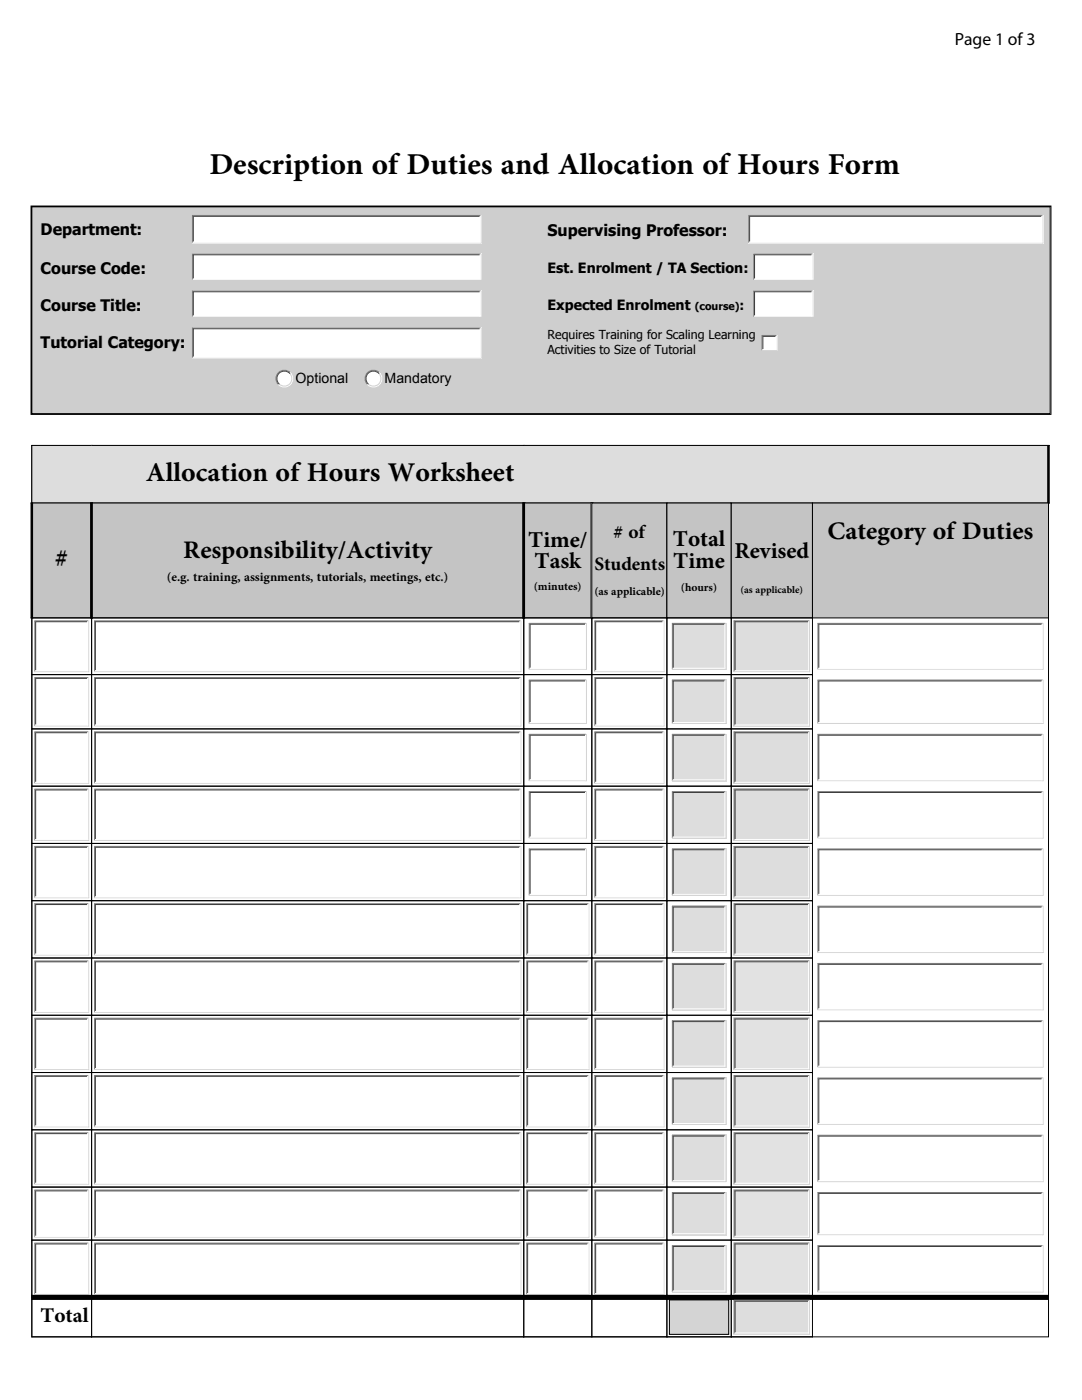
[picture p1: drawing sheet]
<svg xmlns="http://www.w3.org/2000/svg" width="216mm" height="279mm" viewBox="0 0 216 279" stroke-linecap="round" stroke-linejoin="round" font-family="sans-serif">
<path d="M6.3 41.3h203.2v41.2h-203.2z" fill="none" stroke="#000" stroke-width=".51"/>
<path d="M6.3 41.3h203.2v41.2h-203.2z" fill="#cecece"/>
<path d="M6.3 41.3h203.2v41.2h-203.2z" fill="none" stroke="#000" stroke-width=".2"/>
<path d="M38.3 42.9h57.8v5.7h-57.8z" fill="#fff"/>
<path d="M38.3 43h57.6M38.4 43v5.5" fill="none" stroke="#808080" stroke-width=".2"/>
<path d="M38.5 43.2h57.2M38.6 43.2v5" fill="none" stroke="#404040" stroke-width=".2"/>
<path d="M38.3 48.5h57.8M96 42.9v5.7" fill="none" stroke="#d4d0c8" stroke-width=".2"/>
<path d="M38.5 48.3h57.4M95.8 43.1v5.3" fill="none" stroke="#fff" stroke-width=".2"/>
<path d="M149.3 42.9h58.9v5.7h-58.9z" fill="#fff"/>
<path d="M149.3 43h58.7M149.4 43v5.5" fill="none" stroke="#808080" stroke-width=".2"/>
<path d="M149.5 43.2h58.3M149.6 43.2v5" fill="none" stroke="#404040" stroke-width=".2"/>
<path d="M149.3 48.5h58.9M208.1 42.9v5.7" fill="none" stroke="#d4d0c8" stroke-width=".2"/>
<path d="M149.5 48.3h58.5M207.9 43.1v5.3" fill="none" stroke="#fff" stroke-width=".2"/>
<path d="M38.3 50.6h57.8v5.4h-57.8z" fill="#fff"/>
<path d="M38.3 50.7h57.6M38.4 50.7v5.2" fill="none" stroke="#808080" stroke-width=".2"/>
<path d="M38.5 50.9h57.2M38.6 50.9v4.7" fill="none" stroke="#404040" stroke-width=".2"/>
<path d="M38.3 55.9h57.8M96 50.6v5.4" fill="none" stroke="#d4d0c8" stroke-width=".2"/>
<path d="M38.5 55.7h57.4M95.8 50.8v5" fill="none" stroke="#fff" stroke-width=".2"/>
<path d="M150.3 50.6h12v5.4h-12z" fill="#fff"/>
<path d="M150.3 50.7h11.8M150.4 50.7v5.2" fill="none" stroke="#808080" stroke-width=".2"/>
<path d="M150.5 50.9h11.5M150.6 50.9v4.7" fill="none" stroke="#404040" stroke-width=".2"/>
<path d="M150.3 55.9h12M162.2 50.6v5.4" fill="none" stroke="#d4d0c8" stroke-width=".2"/>
<path d="M150.5 55.7h11.6M162 50.8v5" fill="none" stroke="#fff" stroke-width=".2"/>
<path d="M38.3 58h57.8v5.3h-57.8z" fill="#fff"/>
<path d="M38.3 58.1h57.6M38.4 58.1v5.2" fill="none" stroke="#808080" stroke-width=".2"/>
<path d="M38.5 58.2h57.2M38.6 58.2v4.8" fill="none" stroke="#404040" stroke-width=".2"/>
<path d="M96 58v5.3M38.3 63.3h57.8" fill="none" stroke="#d4d0c8" stroke-width=".2"/>
<path d="M95.8 58.1v5.1M38.5 63.1h57.4" fill="none" stroke="#fff" stroke-width=".2"/>
<path d="M150.3 58h12v5.3h-12z" fill="#fff"/>
<path d="M150.3 58.1h11.8M150.4 58.1v5.2" fill="none" stroke="#808080" stroke-width=".2"/>
<path d="M150.5 58.2h11.5M150.6 58.2v4.8" fill="none" stroke="#404040" stroke-width=".2"/>
<path d="M162.2 58v5.3M150.3 63.3h12" fill="none" stroke="#d4d0c8" stroke-width=".2"/>
<path d="M162 58.1v5.1M150.5 63.1h11.6" fill="none" stroke="#fff" stroke-width=".2"/>
<path d="M38.3 65.3h57.8v6.3h-57.8z" fill="#fff"/>
<path d="M38.3 65.4h57.6M38.4 65.4v6.1" fill="none" stroke="#808080" stroke-width=".2"/>
<path d="M38.5 65.6h57.2M38.6 65.6v5.6" fill="none" stroke="#404040" stroke-width=".2"/>
<path d="M38.3 71.5h57.8M96 65.3v6.3" fill="none" stroke="#d4d0c8" stroke-width=".2"/>
<path d="M38.5 71.3h57.4M95.8 65.5v5.9" fill="none" stroke="#fff" stroke-width=".2"/>
<path d="M152 66.9h3.1v3.1h-3.1z" fill="#fff"/>
<path d="M152 67h3M152 67v3" fill="none" stroke="#808080" stroke-width=".2"/>
<path d="M152.1 67.1h2.7M152.2 67.1v2.6" fill="none" stroke="#404040" stroke-width=".2"/>
<path d="M152 70h3.1M155 66.9v3.1" fill="none" stroke="#d4d0c8" stroke-width=".2"/>
<path d="M152.1 69.8h2.9M154.9 67v2.9" fill="none" stroke="#fff" stroke-width=".2"/>
<circle cx="74.5" cy="75.6" r="1.68" fill="#fff"/>
<path d="M75.7 74.4a1.68 1.68 0 0 0-2.4 0 1.68 1.68 0 0 0 0 2.3" fill="none" stroke="#808080" stroke-width=".2"/>
<path d="M75.7 74.4a1.68 1.68 0 0 1 0 2.3 1.68 1.68 0 0 1-2.4 0" fill="none" stroke="#fff" stroke-width=".2"/>
<path d="M75.6 74.5a1.5 1.5 0 0 1 0 2.1 1.5 1.5 0 0 1-2.1 0" fill="none" stroke="#d4d0c8" stroke-width=".2"/>
<path d="M75.6 74.5a1.5 1.5 0 0 0-2.1 0 1.5 1.5 0 0 0 0 2.1" fill="none" stroke="#404040" stroke-width=".2"/>
<circle cx="56.7" cy="75.6" r="1.68" fill="#fff"/>
<path d="M57.9 74.4a1.68 1.68 0 0 0-2.3 0 1.68 1.68 0 0 0 0 2.3" fill="none" stroke="#808080" stroke-width=".2"/>
<path d="M57.9 74.4a1.68 1.68 0 0 1 0 2.3 1.68 1.68 0 0 1-2.3 0" fill="none" stroke="#fff" stroke-width=".2"/>
<path d="M57.8 74.5a1.5 1.5 0 0 1 0 2.1 1.5 1.5 0 0 1-2.1 0" fill="none" stroke="#d4d0c8" stroke-width=".2"/>
<path d="M57.8 74.5a1.5 1.5 0 0 0-2.1 0 1.5 1.5 0 0 0 0 2.1" fill="none" stroke="#404040" stroke-width=".2"/>
<path d="M6.3 88.9h202.9v177.9h-202.9z" fill="none" stroke="#000" stroke-width=".2"/>
<path d="M6.3 88.9h12v11.5h-12z" fill="#ddd"/>
<path d="M6.3 88.9h12.2M6.3 88.8v11.7M6.3 100.4h12.2" fill="none" stroke="#000" stroke-width=".2"/>
<path d="M18.3 88.9h86.2v11.5h-86.2z" fill="#ddd"/>
<path d="M18.2 88.9h86.6M18.2 100.4h86.6" fill="none" stroke="#000" stroke-width=".2"/>
<path d="M104.5 88.9h104.7v11.5h-104.7z" fill="#ddd"/>
<path d="M104.4 88.9h105.1M104.4 100.4h105.1" fill="none" stroke="#000" stroke-width=".2"/>
<path d="M209.2 88.8v11.7" fill="none" stroke="#000" stroke-width=".51"/>
<path d="M6.3 100.4h12v22.9h-12z" fill="#c4c4c4"/>
<path d="M6.1 100.4h12.4M6.1 123.3h12.4" fill="none" stroke="#000" stroke-width=".2"/>
<path d="M6.3 100.3v23.1M18.3 100.3v23.1" fill="none" stroke="#000" stroke-width=".51"/>
<path d="M18.3 100.4h86.2v22.9h-86.2z" fill="#c4c4c4"/>
<path d="M18 100.4h86.8M18 123.3h86.8" fill="none" stroke="#000" stroke-width=".2"/>
<path d="M18.3 100.3v23.1M104.5 100.3v23.1" fill="none" stroke="#000" stroke-width=".51"/>
<path d="M104.5 100.4h13.6v22.9h-13.6z" fill="#c4c4c4"/>
<path d="M104.3 100.4h14M104.3 123.3h14" fill="none" stroke="#000" stroke-width=".2"/>
<path d="M104.5 100.3v23.1M118.1 100.3v23.1" fill="none" stroke="#000" stroke-width=".51"/>
<path d="M118.1 100.4h15v22.9h-15z" fill="#c4c4c4"/>
<path d="M118.1 100.4h15v22.9h-15z" fill="none" stroke="#000" stroke-width=".2"/>
<path d="M133.1 100.4h12.8v22.9h-12.8z" fill="#c4c4c4"/>
<path d="M133.1 100.4h12.8v22.9h-12.8z" fill="none" stroke="#000" stroke-width=".2"/>
<path d="M145.9 100.4h16.2v22.9h-16.2z" fill="#c4c4c4"/>
<path d="M145.9 100.4h16.2v22.9h-16.2z" fill="none" stroke="#000" stroke-width=".2"/>
<path d="M162.1 100.4h47.1v22.9h-47.1z" fill="#c4c4c4"/>
<path d="M162.1 100.4h47.1v22.9h-47.1zM6.3 123.3h12v11.3h-12zM18.3 123.3h86.2v11.3h-86.2zM104.5 123.3h13.6v11.3h-13.6zM118.1 123.3h15v11.3h-15zM133.1 123.3h12.8v11.3h-12.8z" fill="none" stroke="#000" stroke-width=".2"/>
<path d="M6.8 123.9h10.8M6.9 123.9v10.1M18.8 123.9h85M18.9 123.9v10.1M105.5 124.4h11.4M105.6 124.4v9.1M118.6 123.9h13.8M118.7 123.9v10.1" fill="none" stroke="#808080" stroke-width=".2"/>
<path d="M7 124.1h10.4M7.1 124.1v9.7M19 124.1h84.7M19 124.1v9.7M105.7 124.6h11M105.8 124.6v8.7M118.8 124.1h13.4M118.9 124.1v9.7" fill="none" stroke="#404040" stroke-width=".2"/>
<path d="M6.8 134h11M17.7 123.8v10.3M18.8 134h85.2M103.9 123.8v10.3M105.5 133.5h11.6M117 124.3v9.3M118.6 134h14M132.5 123.8v10.3" fill="none" stroke="#d4d0c8" stroke-width=".2"/>
<path d="M7 133.9h10.6M17.5 124v10M19 133.9h84.8M103.7 124v10M105.7 133.4h11.2M116.8 124.5v9M118.8 133.9h13.6M132.3 124v10" fill="none" stroke="#fff" stroke-width=".2"/>
<path d="M134.1 124.3h10.8v9.3h-10.8z" fill="#ddd"/>
<path d="M134.1 124.4h10.6M134.2 124.4v9.1" fill="none" stroke="#808080" stroke-width=".2"/>
<path d="M134.2 124.6h10.4M134.3 124.6v8.7" fill="none" stroke="#404040" stroke-width=".2"/>
<path d="M134.1 133.5h10.8M144.8 124.3v9.3" fill="none" stroke="#d4d0c8" stroke-width=".2"/>
<path d="M134.2 133.4h10.5M144.6 124.5v9" fill="none" stroke="#fff" stroke-width=".2"/>
<path d="M145.9 123.3h16.2v11.3h-16.2z" fill="none" stroke="#000" stroke-width=".2"/>
<path d="M146.4 123.8h15.2v10.3h-15.2z" fill="#ddd"/>
<path d="M6.8 135.2h10.8M6.9 135.2v9.7M18.8 135.2h85M18.9 135.2v9.7M105.5 135.7h11.4M105.6 135.7v8.7M118.6 135.2h13.8M118.7 135.2v9.7M146.4 123.9h15M146.5 123.9v10.1M163.1 124.4h44.9M163.2 124.4v9.1" fill="none" stroke="#808080" stroke-width=".2"/>
<path d="M7 135.4h10.4M7.1 135.4v9.2M19 135.4h84.7M19 135.4v9.2M105.7 135.9h11M105.8 135.9v8.2M118.8 135.4h13.4M118.9 135.4v9.2M146.6 124.1h14.7M146.7 124.1v9.7M163.3 124.6h44.6M163.4 124.6v8.7" fill="none" stroke="#404040" stroke-width=".2"/>
<path d="M17.7 135.1v9.9M103.9 135.1v9.9M117 135.6v8.9M132.5 135.1v9.9M146.4 134h15.2M161.5 123.8v10.3M163.1 133.5h45.1M208.1 124.3v9.3M6.8 144.9h11M18.8 144.9h85.2M105.5 144.4h11.6M118.6 144.9h14" fill="none" stroke="#d4d0c8" stroke-width=".2"/>
<path d="M17.5 135.3v9.5M103.7 135.3v9.5M116.8 135.8v8.5M132.3 135.3v9.5M146.6 133.9h14.8M161.4 124v10M163.3 133.4h44.7M208 124.5v9M7 144.7h10.6M19 144.7h84.8M105.7 144.2h11.2M118.8 144.7h13.6" fill="none" stroke="#fff" stroke-width=".2"/>
<path d="M6.3 134.6h12v10.9h-12zM18.3 134.6h86.2v10.9h-86.2zM104.5 134.6h13.6v10.9h-13.6zM118.1 134.6h15v10.9h-15zM133.1 134.6h12.8v10.9h-12.8z" fill="none" stroke="#000" stroke-width=".2"/>
<path d="M134.1 135.6h10.8v8.9h-10.8z" fill="#ddd"/>
<path d="M134.1 135.7h10.6M134.2 135.7v8.7" fill="none" stroke="#808080" stroke-width=".2"/>
<path d="M134.2 135.9h10.4M134.3 135.9v8.2" fill="none" stroke="#404040" stroke-width=".2"/>
<path d="M144.8 135.6v8.9M134.1 144.4h10.8" fill="none" stroke="#d4d0c8" stroke-width=".2"/>
<path d="M144.6 135.8v8.5M134.2 144.2h10.5" fill="none" stroke="#fff" stroke-width=".2"/>
<path d="M145.9 134.6h16.2v10.9h-16.2z" fill="none" stroke="#000" stroke-width=".2"/>
<path d="M146.4 135.1h15.2v9.9h-15.2z" fill="#ddd"/>
<path d="M146.4 135.2h15M146.5 135.2v9.7M163.1 135.7h44.9M163.2 135.7v8.7M6.8 146.1h10.8M6.9 146.1v10.2M18.8 146.1h85M18.9 146.1v10.2M105.5 146.6h11.4M105.6 146.6v9.2M118.6 146.1h13.8M118.7 146.1v10.2" fill="none" stroke="#808080" stroke-width=".2"/>
<path d="M146.6 135.4h14.7M146.7 135.4v9.2M163.3 135.9h44.6M163.4 135.9v8.2M7 146.2h10.4M7.1 146.2v9.8M19 146.2h84.7M19 146.2v9.8M105.7 146.7h11M105.8 146.7v8.8M118.8 146.2h13.4M118.9 146.2v9.8" fill="none" stroke="#404040" stroke-width=".2"/>
<path d="M161.5 135.1v9.9M208.1 135.6v8.9M6.8 156.3h11M17.7 146v10.4M18.8 156.3h85.2M103.9 146v10.4M105.5 155.8h11.6M117 146.5v9.4M118.6 156.3h14M132.5 146v10.4M146.4 144.9h15.2M163.1 144.4h45.1" fill="none" stroke="#d4d0c8" stroke-width=".2"/>
<path d="M161.4 135.3v9.5M208 135.8v8.5M7 156.1h10.6M17.5 146.1v10.1M19 156.1h84.8M103.7 146.1v10.1M105.7 155.6h11.2M116.8 146.6v9.1M118.8 156.1h13.6M132.3 146.1v10.1M146.6 144.7h14.8M163.3 144.2h44.7" fill="none" stroke="#fff" stroke-width=".2"/>
<path d="M6.3 145.5h12v11.4h-12zM18.3 145.5h86.2v11.4h-86.2zM104.5 145.5h13.6v11.4h-13.6zM118.1 145.5h15v11.4h-15zM133.1 145.5h12.8v11.4h-12.8z" fill="none" stroke="#000" stroke-width=".2"/>
<path d="M134.1 146.5h10.8v9.4h-10.8z" fill="#ddd"/>
<path d="M134.1 146.6h10.6M134.2 146.6v9.2" fill="none" stroke="#808080" stroke-width=".2"/>
<path d="M134.2 146.7h10.4M134.3 146.7v8.8" fill="none" stroke="#404040" stroke-width=".2"/>
<path d="M134.1 155.8h10.8M144.8 146.5v9.4" fill="none" stroke="#d4d0c8" stroke-width=".2"/>
<path d="M134.2 155.6h10.5M144.6 146.6v9.1" fill="none" stroke="#fff" stroke-width=".2"/>
<path d="M145.9 145.5h16.2v11.4h-16.2z" fill="none" stroke="#000" stroke-width=".2"/>
<path d="M146.4 146h15.2v10.4h-15.2z" fill="#ddd"/>
<path d="M6.8 157.5h10.8M6.9 157.5v10.2M18.8 157.5h85M18.9 157.5v10.2M105.5 158h11.4M105.6 158v9.2M118.6 157.5h13.8M118.7 157.5v10.2M146.4 146.1h15M146.5 146.1v10.2M163.1 146.6h44.9M163.2 146.6v9.2" fill="none" stroke="#808080" stroke-width=".2"/>
<path d="M7 157.7h10.4M7.1 157.7v9.8M19 157.7h84.7M19 157.7v9.8M105.7 158.2h11M105.8 158.2v8.8M118.8 157.7h13.4M118.9 157.7v9.8M146.6 146.2h14.7M146.7 146.2v9.8M163.3 146.7h44.6M163.4 146.7v8.8" fill="none" stroke="#404040" stroke-width=".2"/>
<path d="M17.7 157.4v10.4M103.9 157.4v10.4M117 157.9v9.4M132.5 157.4v10.4M146.4 156.3h15.2M161.5 146v10.4M163.1 155.8h45.1M208.1 146.5v9.4M6.8 167.7h11M18.8 167.7h85.2M105.5 167.2h11.6M118.6 167.7h14" fill="none" stroke="#d4d0c8" stroke-width=".2"/>
<path d="M17.5 157.6v10M103.7 157.6v10M116.8 158.1v9M132.3 157.6v10M146.6 156.1h14.8M161.4 146.1v10.1M163.3 155.6h44.7M208 146.6v9.1M7 167.6h10.6M19 167.6h84.8M105.7 167.1h11.2M118.8 167.6h13.6" fill="none" stroke="#fff" stroke-width=".2"/>
<path d="M6.3 156.9h12v11.4h-12zM18.3 156.9h86.2v11.4h-86.2zM104.5 156.9h13.6v11.4h-13.6zM118.1 156.9h15v11.4h-15zM133.1 156.9h12.8v11.4h-12.8z" fill="none" stroke="#000" stroke-width=".2"/>
<path d="M134.1 157.9h10.8v9.4h-10.8z" fill="#ddd"/>
<path d="M134.1 158h10.6M134.2 158v9.2" fill="none" stroke="#808080" stroke-width=".2"/>
<path d="M134.2 158.2h10.4M134.3 158.2v8.8" fill="none" stroke="#404040" stroke-width=".2"/>
<path d="M144.8 157.9v9.4M134.1 167.2h10.8" fill="none" stroke="#d4d0c8" stroke-width=".2"/>
<path d="M144.6 158.1v9M134.2 167.1h10.5" fill="none" stroke="#fff" stroke-width=".2"/>
<path d="M145.9 156.9h16.2v11.4h-16.2z" fill="none" stroke="#000" stroke-width=".2"/>
<path d="M146.4 157.4h15.2v10.4h-15.2z" fill="#ddd"/>
<path d="M146.4 157.5h15M146.5 157.5v10.2M163.1 158h44.9M163.2 158v9.2M6.8 168.9h10.8M6.9 168.9v10.3M18.8 168.9h85M18.9 168.9v10.3M105.5 169.4h11.4M105.6 169.4v9.3M118.6 168.9h13.8M118.7 168.9v10.3" fill="none" stroke="#808080" stroke-width=".2"/>
<path d="M146.6 157.7h14.7M146.7 157.7v9.8M163.3 158.2h44.6M163.4 158.2v8.8M7 169.1h10.4M7.1 169.1v9.8M19 169.1h84.7M19 169.1v9.8M105.7 169.6h11M105.8 169.6v8.8M118.8 169.1h13.4M118.9 169.1v9.8" fill="none" stroke="#404040" stroke-width=".2"/>
<path d="M161.5 157.4v10.4M208.1 157.9v9.4M6.8 179.2h11M17.7 168.8v10.5M18.8 179.2h85.2M103.9 168.8v10.5M105.5 178.7h11.6M117 169.3v9.5M118.6 179.2h14M132.5 168.8v10.5M146.4 167.7h15.2M163.1 167.2h45.1" fill="none" stroke="#d4d0c8" stroke-width=".2"/>
<path d="M161.4 157.6v10M208 158.1v9M7 179h10.6M17.5 169v10.1M19 179h84.8M103.7 169v10.1M105.7 178.5h11.2M116.8 169.5v9.1M118.8 179h13.6M132.3 169v10.1M146.6 167.6h14.8M163.3 167.1h44.7" fill="none" stroke="#fff" stroke-width=".2"/>
<path d="M6.3 168.3h12v11.5h-12zM18.3 168.3h86.2v11.5h-86.2zM104.5 168.3h13.6v11.5h-13.6zM118.1 168.3h15v11.5h-15zM133.1 168.3h12.8v11.5h-12.8z" fill="none" stroke="#000" stroke-width=".2"/>
<path d="M134.1 169.3h10.8v9.5h-10.8z" fill="#ddd"/>
<path d="M134.1 169.4h10.6M134.2 169.4v9.3" fill="none" stroke="#808080" stroke-width=".2"/>
<path d="M134.2 169.6h10.4M134.3 169.6v8.8" fill="none" stroke="#404040" stroke-width=".2"/>
<path d="M134.1 178.7h10.8M144.8 169.3v9.5" fill="none" stroke="#d4d0c8" stroke-width=".2"/>
<path d="M134.2 178.5h10.5M144.6 169.5v9.1" fill="none" stroke="#fff" stroke-width=".2"/>
<path d="M145.9 168.3h16.2v11.5h-16.2z" fill="none" stroke="#000" stroke-width=".2"/>
<path d="M146.4 168.8h15.2v10.5h-15.2z" fill="#ddd"/>
<path d="M146.4 168.9h15M146.5 168.9v10.3M163.1 169.4h44.9M163.2 169.4v9.3M6.8 180.3h10.8M6.9 180.3v10.3M18.8 180.3h85M18.9 180.3v10.3M105 180.3h12.4M105.1 180.3v10.3M118.6 180.3h13.8M118.7 180.3v10.3" fill="none" stroke="#808080" stroke-width=".2"/>
<path d="M146.6 169.1h14.7M146.7 169.1v9.8M163.3 169.6h44.6M163.4 169.6v8.8M7 180.5h10.4M7.1 180.5v9.8M19 180.5h84.7M19 180.5v9.8M105.2 180.5h12M105.3 180.5v9.8M118.8 180.5h13.4M118.9 180.5v9.8" fill="none" stroke="#404040" stroke-width=".2"/>
<path d="M146.4 179.2h15.2M161.5 168.8v10.5M163.1 178.7h45.1M208.1 169.3v9.5M6.8 190.6h11M17.7 180.3v10.4M18.8 190.6h85.2M103.9 180.3v10.4M105 190.6h12.6M117.5 180.3v10.4M118.6 190.6h14M132.5 180.3v10.4" fill="none" stroke="#d4d0c8" stroke-width=".2"/>
<path d="M146.6 179h14.8M161.4 169v10.1M163.3 178.5h44.7M208 169.5v9.1M7 190.4h10.6M17.5 180.4v10.1M19 190.4h84.8M103.7 180.4v10.1M105.2 190.4h12.2M117.3 180.4v10.1M118.8 190.4h13.6M132.3 180.4v10.1" fill="none" stroke="#fff" stroke-width=".2"/>
<path d="M6.3 179.8h12v11.4h-12zM18.3 179.8h86.2v11.4h-86.2zM104.5 179.8h13.6v11.4h-13.6zM118.1 179.8h15v11.4h-15zM133.1 179.8h12.8v11.4h-12.8z" fill="none" stroke="#000" stroke-width=".2"/>
<path d="M134.1 180.8h10.8v9.4h-10.8z" fill="#ddd"/>
<path d="M134.1 180.8h10.6M134.2 180.8v9.3" fill="none" stroke="#808080" stroke-width=".2"/>
<path d="M134.2 181h10.4M134.3 181v8.8" fill="none" stroke="#404040" stroke-width=".2"/>
<path d="M134.1 190.1h10.8M144.8 180.8v9.4" fill="none" stroke="#d4d0c8" stroke-width=".2"/>
<path d="M134.2 189.9h10.5M144.6 180.9v9.1" fill="none" stroke="#fff" stroke-width=".2"/>
<path d="M145.9 179.8h16.2v11.4h-16.2z" fill="none" stroke="#000" stroke-width=".2"/>
<path d="M146.4 180.3h15.2v10.4h-15.2z" fill="#e2e2e2"/>
<path d="M6.8 191.8h10.8M6.9 191.8v10.2M18.8 191.8h85M18.9 191.8v10.2M105 191.8h12.4M105.1 191.8v10.2M118.6 191.8h13.8M118.7 191.8v10.2M146.4 180.3h15M146.5 180.3v10.3M163.1 180.8h44.9M163.2 180.8v9.3" fill="none" stroke="#808080" stroke-width=".2"/>
<path d="M7 192h10.4M7.1 192v9.8M19 192h84.7M19 192v9.8M105.2 192h12M105.3 192v9.8M118.8 192h13.4M118.9 192v9.8M146.6 180.5h14.7M146.7 180.5v9.8M163.3 181h44.6M163.4 181v8.8" fill="none" stroke="#404040" stroke-width=".2"/>
<path d="M17.7 191.7v10.4M103.9 191.7v10.4M117.5 191.7v10.4M132.5 191.7v10.4M146.4 190.6h15.2M161.5 180.3v10.4M163.1 190.1h45.1M208.1 180.8v9.4M6.8 202h11M18.8 202h85.2M105 202h12.6M118.6 202h14" fill="none" stroke="#d4d0c8" stroke-width=".2"/>
<path d="M17.5 191.9v10M103.7 191.9v10M117.3 191.9v10M132.3 191.9v10M146.6 190.4h14.8M161.4 180.4v10.1M163.3 189.9h44.7M208 180.9v9.1M7 201.9h10.6M19 201.9h84.8M105.2 201.9h12.2M118.8 201.9h13.6" fill="none" stroke="#fff" stroke-width=".2"/>
<path d="M6.3 191.2h12v11.4h-12zM18.3 191.2h86.2v11.4h-86.2zM104.5 191.2h13.6v11.4h-13.6zM118.1 191.2h15v11.4h-15zM133.1 191.2h12.8v11.4h-12.8z" fill="none" stroke="#000" stroke-width=".2"/>
<path d="M134.1 192.2h10.8v9.4h-10.8z" fill="#ddd"/>
<path d="M134.1 192.3h10.6M134.2 192.3v9.2" fill="none" stroke="#808080" stroke-width=".2"/>
<path d="M134.2 192.5h10.4M134.3 192.5v8.8" fill="none" stroke="#404040" stroke-width=".2"/>
<path d="M144.8 192.2v9.4M134.1 201.5h10.8" fill="none" stroke="#d4d0c8" stroke-width=".2"/>
<path d="M144.6 192.4v9M134.2 201.4h10.5" fill="none" stroke="#fff" stroke-width=".2"/>
<path d="M145.9 191.2h16.2v11.4h-16.2z" fill="none" stroke="#000" stroke-width=".2"/>
<path d="M146.4 191.7h15.2v10.4h-15.2z" fill="#e2e2e2"/>
<path d="M146.4 191.8h15M146.5 191.8v10.2M163.1 192.3h44.9M163.2 192.3v9.2M6.8 203.2h10.8M6.9 203.2v10.3M18.8 203.2h85M18.9 203.2v10.3M105 203.2h12.4M105.1 203.2v10.3M118.6 203.2h13.8M118.7 203.2v10.3" fill="none" stroke="#808080" stroke-width=".2"/>
<path d="M146.6 192h14.7M146.7 192v9.8M163.3 192.5h44.6M163.4 192.5v8.8M7 203.4h10.4M7.1 203.4v9.8M19 203.4h84.7M19 203.4v9.8M105.2 203.4h12M105.3 203.4v9.8M118.8 203.4h13.4M118.9 203.4v9.8" fill="none" stroke="#404040" stroke-width=".2"/>
<path d="M161.5 191.7v10.4M208.1 192.2v9.4M6.8 213.5h11M17.7 203.1v10.4M18.8 213.5h85.2M103.9 203.1v10.4M105 213.5h12.6M117.5 203.1v10.4M118.6 213.5h14M132.5 203.1v10.4M146.4 202h15.2M163.1 201.5h45.1" fill="none" stroke="#d4d0c8" stroke-width=".2"/>
<path d="M161.4 191.9v10M208 192.4v9M7 213.3h10.6M17.5 203.3v10.1M19 213.3h84.8M103.7 203.3v10.1M105.2 213.3h12.2M117.3 203.3v10.1M118.8 213.3h13.6M132.3 203.3v10.1M146.6 201.9h14.8M163.3 201.4h44.7" fill="none" stroke="#fff" stroke-width=".2"/>
<path d="M6.3 202.6h12v11.4h-12zM18.3 202.6h86.2v11.4h-86.2zM104.5 202.6h13.6v11.4h-13.6zM118.1 202.6h15v11.4h-15zM133.1 202.6h12.8v11.4h-12.8z" fill="none" stroke="#000" stroke-width=".2"/>
<path d="M134.1 203.6h10.8v9.4h-10.8z" fill="#ddd"/>
<path d="M134.1 203.7h10.6M134.2 203.7v9.3" fill="none" stroke="#808080" stroke-width=".2"/>
<path d="M134.2 203.9h10.4M134.3 203.9v8.8" fill="none" stroke="#404040" stroke-width=".2"/>
<path d="M134.1 213h10.8M144.8 203.6v9.4" fill="none" stroke="#d4d0c8" stroke-width=".2"/>
<path d="M134.2 212.8h10.5M144.6 203.8v9.1" fill="none" stroke="#fff" stroke-width=".2"/>
<path d="M145.9 202.6h16.2v11.4h-16.2z" fill="none" stroke="#000" stroke-width=".2"/>
<path d="M146.4 203.1h15.2v10.4h-15.2z" fill="#e2e2e2"/>
<path d="M6.8 214.6h10.8M6.9 214.6v10.3M18.8 214.6h85M18.9 214.6v10.3M105 214.6h12.4M105.1 214.6v10.3M118.6 214.6h13.8M118.7 214.6v10.3M146.4 203.2h15M146.5 203.2v10.3M163.1 203.7h44.9M163.2 203.7v9.3" fill="none" stroke="#808080" stroke-width=".2"/>
<path d="M7 214.8h10.4M7.1 214.8v9.8M19 214.8h84.7M19 214.8v9.8M105.2 214.8h12M105.3 214.8v9.8M118.8 214.8h13.4M118.9 214.8v9.8M146.6 203.4h14.7M146.7 203.4v9.8M163.3 203.9h44.6M163.4 203.9v8.8" fill="none" stroke="#404040" stroke-width=".2"/>
<path d="M17.7 214.5v10.5M103.9 214.5v10.5M117.5 214.5v10.5M132.5 214.5v10.5M146.4 213.5h15.2M161.5 203.1v10.4M163.1 213h45.1M208.1 203.6v9.4M6.8 224.9h11M18.8 224.9h85.2M105 224.9h12.6M118.6 224.9h14" fill="none" stroke="#d4d0c8" stroke-width=".2"/>
<path d="M17.5 214.7v10.1M103.7 214.7v10.1M117.3 214.7v10.1M132.3 214.7v10.1M146.6 213.3h14.8M161.4 203.3v10.1M163.3 212.8h44.7M208 203.8v9.1M7 224.7h10.6M19 224.7h84.8M105.2 224.7h12.2M118.8 224.7h13.6" fill="none" stroke="#fff" stroke-width=".2"/>
<path d="M6.3 214h12v11.5h-12zM18.3 214h86.2v11.5h-86.2zM104.5 214h13.6v11.5h-13.6zM118.1 214h15v11.5h-15zM133.1 214h12.8v11.5h-12.8z" fill="none" stroke="#000" stroke-width=".2"/>
<path d="M134.1 215h10.8v9.5h-10.8z" fill="#ddd"/>
<path d="M134.1 215.1h10.6M134.2 215.1v9.3" fill="none" stroke="#808080" stroke-width=".2"/>
<path d="M134.2 215.3h10.4M134.3 215.3v8.8" fill="none" stroke="#404040" stroke-width=".2"/>
<path d="M144.8 215v9.5M134.1 224.4h10.8" fill="none" stroke="#d4d0c8" stroke-width=".2"/>
<path d="M144.6 215.2v9.1M134.2 224.2h10.5" fill="none" stroke="#fff" stroke-width=".2"/>
<path d="M145.9 214h16.2v11.5h-16.2z" fill="none" stroke="#000" stroke-width=".2"/>
<path d="M146.4 214.5h15.2v10.5h-15.2z" fill="#e2e2e2"/>
<path d="M146.4 214.6h15M146.5 214.6v10.3M163.1 215.1h44.9M163.2 215.1v9.3M6.8 226.1h10.8M6.9 226.1v10.2M18.8 226.1h85M18.9 226.1v10.2M105 226.1h12.4M105.1 226.1v10.2M118.6 226.1h13.8M118.7 226.1v10.2" fill="none" stroke="#808080" stroke-width=".2"/>
<path d="M146.6 214.8h14.7M146.7 214.8v9.8M163.3 215.3h44.6M163.4 215.3v8.8M7 226.2h10.4M7.1 226.2v9.9M19 226.2h84.7M19 226.2v9.9M105.2 226.2h12M105.3 226.2v9.9M118.8 226.2h13.4M118.9 226.2v9.9" fill="none" stroke="#404040" stroke-width=".2"/>
<path d="M161.5 214.5v10.5M208.1 215v9.5M6.8 236.3h11M17.7 226v10.4M18.8 236.3h85.2M103.9 226v10.4M105 236.3h12.6M117.5 226v10.4M118.6 236.3h14M132.5 226v10.4M146.4 224.9h15.2M163.1 224.4h45.1" fill="none" stroke="#d4d0c8" stroke-width=".2"/>
<path d="M161.4 214.7v10.1M208 215.2v9.1M7 236.1h10.6M17.5 226.2v10M19 236.1h84.8M103.7 226.2v10M105.2 236.1h12.2M117.3 226.2v10M118.8 236.1h13.6M132.3 226.2v10M146.6 224.7h14.8M163.3 224.2h44.7" fill="none" stroke="#fff" stroke-width=".2"/>
<path d="M6.3 225.5h12v11.4h-12zM18.3 225.5h86.2v11.4h-86.2zM104.5 225.5h13.6v11.4h-13.6zM118.1 225.5h15v11.4h-15zM133.1 225.5h12.8v11.4h-12.8z" fill="none" stroke="#000" stroke-width=".2"/>
<path d="M134.1 226.5h10.8v9.4h-10.8z" fill="#ddd"/>
<path d="M134.1 226.6h10.6M134.2 226.6v9.2" fill="none" stroke="#808080" stroke-width=".2"/>
<path d="M134.2 226.7h10.4M134.3 226.7v8.9" fill="none" stroke="#404040" stroke-width=".2"/>
<path d="M134.1 235.8h10.8M144.8 226.5v9.4" fill="none" stroke="#d4d0c8" stroke-width=".2"/>
<path d="M134.2 235.6h10.5M144.6 226.7v9" fill="none" stroke="#fff" stroke-width=".2"/>
<path d="M145.9 225.5h16.2v11.4h-16.2z" fill="none" stroke="#000" stroke-width=".2"/>
<path d="M146.4 226h15.2v10.4h-15.2z" fill="#e2e2e2"/>
<path d="M6.8 237.5h10.8M6.9 237.5v9.4M18.8 237.5h85M18.9 237.5v9.4M105 237.5h12.4M105.1 237.5v9.4M118.6 237.5h13.8M118.7 237.5v9.4M146.4 226.1h15M146.5 226.1v10.2M163.1 226.6h44.9M163.2 226.6v9.2" fill="none" stroke="#808080" stroke-width=".2"/>
<path d="M7 237.7h10.4M7.1 237.7v8.9M19 237.7h84.7M19 237.7v8.9M105.2 237.7h12M105.3 237.7v8.9M118.8 237.7h13.4M118.9 237.7v8.9M146.6 226.2h14.7M146.7 226.2v9.9M163.3 226.7h44.6M163.4 226.7v8.9" fill="none" stroke="#404040" stroke-width=".2"/>
<path d="M17.7 237.4v9.6M103.9 237.4v9.6M117.5 237.4v9.6M132.5 237.4v9.6M146.4 236.3h15.2M161.5 226v10.4M163.1 235.8h45.1M208.1 226.5v9.4M6.8 246.9h11M18.8 246.9h85.2M105 246.9h12.6M118.6 246.9h14" fill="none" stroke="#d4d0c8" stroke-width=".2"/>
<path d="M17.5 237.6v9.2M103.7 237.6v9.2M117.3 237.6v9.2M132.3 237.6v9.2M146.6 236.1h14.8M161.4 226.2v10M163.3 235.6h44.7M208 226.7v9M7 246.7h10.6M19 246.7h84.8M105.2 246.7h12.2M118.8 246.7h13.6" fill="none" stroke="#fff" stroke-width=".2"/>
<path d="M6.3 236.9h12v10.6h-12zM18.3 236.9h86.2v10.6h-86.2zM104.5 236.9h13.6v10.6h-13.6zM118.1 236.9h15v10.6h-15zM133.1 236.9h12.8v10.6h-12.8z" fill="none" stroke="#000" stroke-width=".2"/>
<path d="M134.1 237.9h10.8v8.6h-10.8z" fill="#ddd"/>
<path d="M134.1 238h10.6M134.2 238v8.4" fill="none" stroke="#808080" stroke-width=".2"/>
<path d="M134.2 238.2h10.4M134.3 238.2v7.9" fill="none" stroke="#404040" stroke-width=".2"/>
<path d="M144.8 237.9v8.6M134.1 246.4h10.8" fill="none" stroke="#d4d0c8" stroke-width=".2"/>
<path d="M144.6 238.1v8.2M134.2 246.2h10.5" fill="none" stroke="#fff" stroke-width=".2"/>
<path d="M145.9 236.9h16.2v10.6h-16.2z" fill="none" stroke="#000" stroke-width=".2"/>
<path d="M146.4 237.4h15.2v9.6h-15.2z" fill="#e2e2e2"/>
<path d="M146.4 237.5h15M146.5 237.5v9.4M163.1 238h44.9M163.2 238v8.4M6.8 248.1h10.8M6.9 248.1v10.2M18.8 248.1h85M18.9 248.1v10.2M105 248.1h12.4M105.1 248.1v10.2M118.6 248.1h13.8M118.7 248.1v10.2" fill="none" stroke="#808080" stroke-width=".2"/>
<path d="M146.6 237.7h14.7M146.7 237.7v8.9M163.3 238.2h44.6M163.4 238.2v7.9M7 248.3h10.4M7.1 248.3v9.8M19 248.3h84.7M19 248.3v9.8M105.2 248.3h12M105.3 248.3v9.8M118.8 248.3h13.4M118.9 248.3v9.8" fill="none" stroke="#404040" stroke-width=".2"/>
<path d="M161.5 237.4v9.6M208.1 237.9v8.6M6.8 258.3h11M17.7 248v10.4M18.8 258.3h85.2M103.9 248v10.4M105 258.3h12.6M117.5 248v10.4M118.6 258.3h14M132.5 248v10.4M146.4 246.9h15.2M163.1 246.4h45.1" fill="none" stroke="#d4d0c8" stroke-width=".2"/>
<path d="M161.4 237.6v9.2M208 238.1v8.2M7 258.2h10.6M17.5 248.2v10M19 258.2h84.8M103.7 248.2v10M105.2 258.2h12.2M117.3 248.2v10M118.8 258.2h13.6M132.3 248.2v10M146.6 246.7h14.8M163.3 246.2h44.7" fill="none" stroke="#fff" stroke-width=".2"/>
<path d="M6.3 247.5h12v11.4h-12zM18.3 247.5h86.2v11.4h-86.2zM104.5 247.5h13.6v11.4h-13.6zM118.1 247.5h15v11.4h-15zM133.1 247.5h12.8v11.4h-12.8z" fill="none" stroke="#000" stroke-width=".2"/>
<path d="M134.1 248.5h10.8v9.4h-10.8z" fill="#ddd"/>
<path d="M134.1 248.6h10.6M134.2 248.6v9.2" fill="none" stroke="#808080" stroke-width=".2"/>
<path d="M134.2 248.8h10.4M134.3 248.8v8.8" fill="none" stroke="#404040" stroke-width=".2"/>
<path d="M134.1 257.8h10.8M144.8 248.5v9.4" fill="none" stroke="#d4d0c8" stroke-width=".2"/>
<path d="M134.2 257.7h10.5M144.6 248.7v9" fill="none" stroke="#fff" stroke-width=".2"/>
<path d="M145.9 247.5h16.2v11.4h-16.2z" fill="none" stroke="#000" stroke-width=".2"/>
<path d="M146.4 248h15.2v10.4h-15.2z" fill="#e2e2e2"/>
<path d="M146.4 248.1h15M146.5 248.1v10.2M163.1 248.6h44.9M163.2 248.6v9.2" fill="none" stroke="#808080" stroke-width=".2"/>
<path d="M146.6 248.3h14.7M146.7 248.3v9.8M163.3 248.8h44.6M163.4 248.8v8.8" fill="none" stroke="#404040" stroke-width=".2"/>
<path d="M146.4 258.3h15.2M161.5 248v10.4M163.1 257.8h45.1M208.1 248.5v9.4" fill="none" stroke="#d4d0c8" stroke-width=".2"/>
<path d="M146.6 258.2h14.8M161.4 248.2v10M163.3 257.7h44.7M208 248.7v9" fill="none" stroke="#fff" stroke-width=".2"/>
<path d="M6.3 258.9h139.7" fill="none" stroke="#000" stroke-width="1" stroke-linecap="butt"/>
<path d="M6.3 258.4v8.5M18.3 258.4v8.5M104.5 258.4v8.5M118.1 258.4v8.5M133.1 258.4v8.5M145.9 258.4v8.5M6.3 266.8h139.7" fill="none" stroke="#000" stroke-width=".2"/>
<path d="M133.6 259.4h11.8v6.9h-11.8z" fill="#d4d4d4"/>
<path d="M133.6 259.4h11.8v6.9h-11.8zM145.9 258.4v8.5M162.1 258.4v8.5M145.8 266.8h16.4" fill="none" stroke="#000" stroke-width=".2"/>
<path d="M145.8 258.9h16.4" fill="none" stroke="#000" stroke-width="1" stroke-linecap="butt"/>
<path d="M146.4 259.4h15.2v6.9h-15.2z" fill="#ddd"/>
<path d="M146.4 259.5h15M146.5 259.5v6.7" fill="none" stroke="#808080" stroke-width=".2"/>
<path d="M146.6 259.7h14.7M146.7 259.7v6.2" fill="none" stroke="#404040" stroke-width=".2"/>
<path d="M161.5 259.4v6.9M146.4 266.2h15.2" fill="none" stroke="#d4d0c8" stroke-width=".2"/>
<path d="M161.4 259.6v6.5M146.6 266h14.8" fill="none" stroke="#fff" stroke-width=".2"/>
<path d="M162 258.9h47.3" fill="none" stroke="#000" stroke-width="1" stroke-linecap="butt"/>
<text font-size="8.5" x="41.8" y="34.7">Description of Duties and Allocation of Hours Form</text>
<text font-size="7.6" x="29.1" y="95.9">Allocation of Hours Worksheet</text>
<g font-size="7.1">
<text x="165.1" y="107.6">Category of Duties</text>
<text x="11" y="113">#</text>
<text x="36.6" y="111.3">Responsibility/Activity</text>
</g>
<g font-size="6.3">
<text x="105.4" y="109.2">Time/</text>
<text x="106.7" y="113.4">Task</text>
<text x="134.3" y="109">Total</text>
<text x="134.3" y="113.3">Time</text>
<text x="146.6" y="111.3">Revised</text>
</g>
<text font-size="5.8" x="8.1" y="263.9">Total</text>
<g font-size="5.3">
<text x="122.4" y="107.4"># of</text>
<text x="118.6" y="113.8">Students</text>
</g>
<g font-size="3.5">
<text x="190.5" y="9">Page 1 of 3</text>
<text x="33.3" y="116">(e.g. training, assignments, tutorials, meetings, etc.)</text>
</g>
<g font-size="3.2">
<text x="8.1" y="46.9">Department:</text>
<text x="109.3" y="47.1">Supervising Professor:</text>
<text x="8.1" y="54.6">Course Code:</text>
<text x="8.1" y="62">Course Title:</text>
<text x="8.1" y="69.4">Tutorial Category:</text>
<text x="106.5" y="117.7">(minutes)</text>
<text x="118.6" y="118.7">(as applicable)</text>
<text x="135.9" y="118">(hours)</text>
</g>
<g font-size="2.8">
<text x="109.3" y="54.5">Est. Enrolment / TA Section:</text>
<text x="109.3" y="61.9">Expected Enrolment</text>
<text x="59" y="76.4">Optional</text>
<text x="76.8" y="76.4">Mandatory</text>
<text x="147.8" y="118.3">(as applicable)</text>
</g>
<text font-size="2.6" x="147.6" y="61.9">:</text>
<g font-size="2.5">
<text x="109.3" y="67.7">Requires Training for Scaling Learning</text>
<text x="109.3" y="70.7">Activities to Size of Tutorial</text>
</g>
<text font-size="2.1" x="138.6" y="61.9">(course)</text>
</svg>
